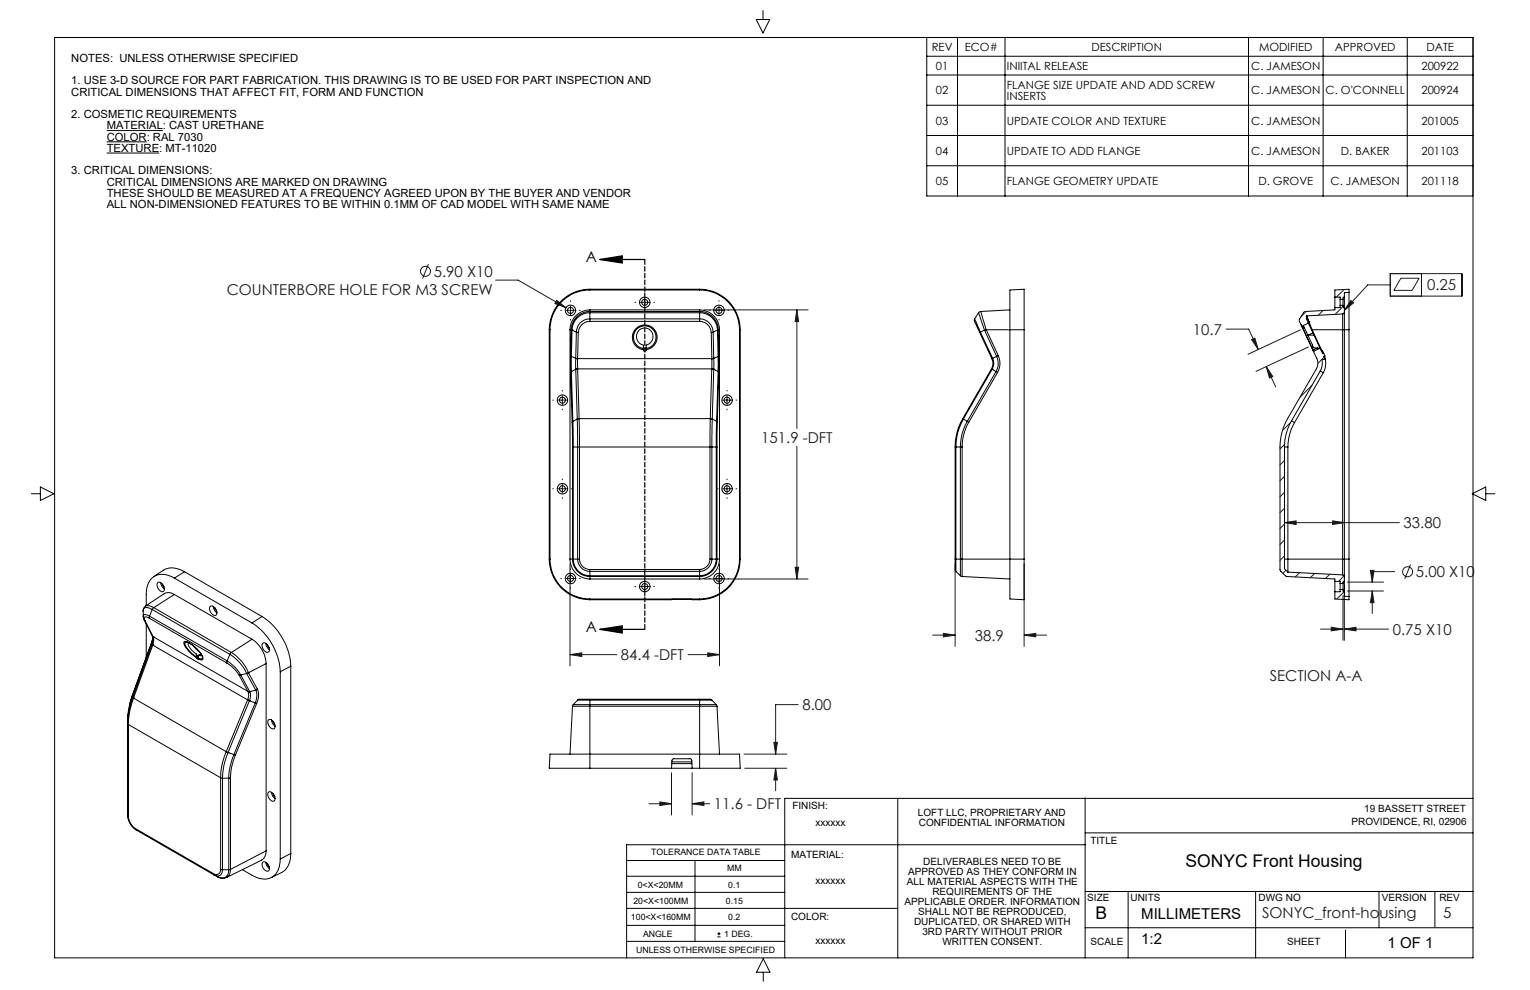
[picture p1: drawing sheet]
<svg xmlns="http://www.w3.org/2000/svg" width="432mm" height="279mm" viewBox="0 0 432 279" stroke-linecap="round" stroke-linejoin="round" font-family="sans-serif">
<g fill="none" stroke="#191924" stroke-width=".28">
<path d="M120.9 74.5l-1.6 4.1M139.9 79.1h6.3l13.5 7.8M392.4 77.2h20.1v6.4h-20.1zM395.4 78.5h5.1l-2 3.5h-5.1zM401.2 77.2v6.4M157.1 84.8l2.6 2.1-3.1-1.2zM158.3 87.6h.2M159.7 87.6h2.6M161 84.8v.3M161 86.3v2.6M161 90.1v.2M163.5 87.6h.3"/>
<path d="M179.2 85.3h.2M180.7 85.3h2.5M182 82.6v.2M182 84.1v2.5M182 87.9v.2M184.5 85.3h.2M198.7 87.5h29.4M200.2 87.6h.2M201.6 87.6h2.6M202.9 84.8v.3M202.9 86.3v2.6M202.9 90.1v.2"/>
<path d="M205.5 87.6h.2M224.9 87.5l.5 3.3h-1zM224.9 87.5v33.4M346 92.9h6.4l2.7 5.7M353.2 95.8l1-.4 .9 3.2zM367 93.1l-14.8 6.9M369.3 97.9l-14.8 6.9M381.2 84.8l.8 .7-2.6 2.1zM392.4 80.4h-6.4l-6.6 7.2M156 112.9h.2M157.4 112.9h2.6M158.7 110.2v.2"/>
<path d="M158.7 111.7v2.5M158.7 115.5v.2M161.3 112.9h.2M202.5 112.9h.1M203.9 112.9h2.5M205.2 110.2v.2M205.2 111.7v2.5M205.2 115.5v.2M207.7 112.9h.2M357.4 103.5l1.8 2.8-.9 .4zM357.4 103.5l2.6 5.7M156 137.9h.2"/>
<path d="M157.4 137.9h2.6M158.7 135.2v.2M158.7 136.7v2.5M161.3 137.9h.2M202.5 137.9h.1M203.9 137.9h2.5M205.2 135.2v.2M205.2 136.7v2.5M207.7 137.9h.2M224.9 126v37.4M158.7 140.5v.2M160.9 159.1v28.8"/>
<path d="M203.1 159.1v28.8M205.2 140.5v.2M269.6 159.1v23.3M289 159.1v23.3M362.5 147.5l3.3-.5v1zM362.5 147.5h32.4M376.1 147l3.3 .5-3.3 .5zM398.1 159.3l-1.6 4.1M158.3 163.3h.2M159.7 163.3h2.6M161 160.5v.2M161 162v2.5"/>
<path d="M161 165.8v.2M163.5 163.3h.3M179.2 165.5h.2M180.7 165.5h2.5M182 162.8v.2M182 164.3v2.5M182 168.1v.2M184.5 165.5h.2M198.7 163.4h29.4M200.2 163.3h.2M201.6 163.3h2.6M202.9 160.5v.2"/>
<path d="M202.9 162v2.5M202.9 165.8v.2M205.5 163.3h.2M224.4 160.1h1l-.5 3.3zM263.2 179.2h6.4M266.2 178.8l3.4 .4-3.4 .5zM289 179.2l3.3-.4v.9zM289 179.2h6.4M372.7 177.6h6.3M375.7 177l3.3 .6-3.3 .4zM379 168.1v12.6M379.4 177.6l3.3-.6v1z"/>
<path d="M379.4 165.2v15.5M379.4 177.6h12.5M380.3 164.3h10.2M380.3 166.8h10.2M386.8 161h1l-.5 3.3zM387.3 166.8l.5 3.3h-1zM387.3 166.8v6.3M393.6 161.3h-6.3v3M160.9 184.7l3.3-.4v1zM160.9 184.7h13.2M194.2 184.7h8.9M199.7 184.3l3.4 .4-3.4 .6z"/>
<path d="M225.2 198.9h-6.3v13.9M189.5 218.1v11.9M195.3 218.1v11.9M210 212.8h12.1M210.2 216.8h11.9M218.4 209.5h1l-.5 3.3zM218.9 216.8l.5 3.3h-1zM218.9 216.8v6.4M183.2 226.8h6.3M186.2 226.3l3.3 .5-3.3 .5zM195.3 226.8l3.3-.5v1zM195.3 226.8h5"/>
<circle cx="120.1" cy="76.6" r="1.41"/>
<circle cx="397.3" cy="161.4" r="1.41"/>
</g>
<g fill="none" stroke="#000" stroke-width=".28">
<path d="M15.4 10.6h400.3v259.7h-400.3zM213.4 5.5h3.8l-1.9 3.8zM215.3 3v2.5M261.5 10.6v44.7h154.2M261.5 15.9h154.2M270.2 10.6v44.7M283.6 10.6v44.7M352.4 10.6v44.7M373.4 10.6v44.7M397.2 10.6v44.7M30.1 36.8h15.9M261.5 21.2h154.2"/>
<path d="M261.5 29.7h154.2M261.5 38.2h154.2M30.1 40h11.3M30.1 43.2h14.8M261.5 46.8h154.2M8.9 139.3h2.5M11.4 137.4l3.8 1.9-3.8 2zM415.5 139.3l3.8-1.9v3.9zM419.3 139.3h2.6M253.4 225.3v45M306.2 238.4h-129.4v31.9M306.2 235.1h109.5"/>
<path d="M306.2 225.2v45.1M415.7 225.3h-194.2v45M176.8 256.4h76.6M176.8 251.8h44.7M176.8 247.3h44.7M176.8 242.9h44.7M196.1 242.9v22.8M306.2 251.6h109.5M318.4 251.6v18.7M354.4 251.6v18.7M389.2 251.7v10.1M405 251.6v9.9"/>
<path d="M176.8 265.7h44.7M176.8 261.2h44.7M202.5 264.4h.8M202.5 263.5h.8M202.9 263.1v.8M215.4 270.6l1.9 3.8h-3.8zM215.4 274.4v2.5M306.2 261.8h109.5M379.7 262.5v7.8"/>
</g>
<path d="M169.3 73.2l6.3-1v2zM169.3 73.2h12.7M169.3 177.6l6.3-1v2zM169.3 177.6h12.7" fill="none" stroke="#000" stroke-width=".35"/>
<path d="M182 73.2v104.4" fill="none" stroke="#000" stroke-width=".35" stroke-dasharray="1.3 .6" stroke-dashoffset="-.1"/>
<path d="M169.3 73.2l6.3-1v2zM169.3 177.6l6.3-1v2z" fill="#000"/>
<g fill="#191924">
<path d="M381.2 84.8l.8 .7-2.6 2.1z"/>
<path d="M160.9 184.7l3.3-.4v1zM199.7 184.3l3.4 .4-3.4 .6zM224.9 87.5l.5 3.3h-1zM224.4 160.1h1l-.5 3.3zM157.1 84.8l-.5 .9 3.1 1.2zM266.2 178.8l3.4 .4-3.4 .5zM289 179.2l3.3-.4v.9zM218.4 209.5h1l-.5 3.3zM218.9 216.8l.5 3.3h-1zM186.2 226.3l3.3 .5-3.3 .5zM195.3 226.8l3.3-.5v1zM379.4 177.6l3.3-.6v1zM375.7 177l3.3 .6-3.3 .4zM353.2 95.8l1-.4 .9 3.2zM357.4 103.5l1.8 2.8-.9 .4zM362.5 147.5l3.3-.5v1zM376.1 147l3.3 .5-3.3 .5zM386.8 161h1l-.5 3.3zM387.3 166.8l.5 3.3h-1z"/>
</g>
<g fill="none" stroke="#000" stroke-width=".28">
<path d="M155 93.1h.2M155 93.1v64.7M155.2 93.1v64.7M160.9 93.1h.3M160.9 93.1v64.7M161.2 93.1l.2 .1M161.2 93.1h.1M161.2 93.1l-.2 7.3M161.4 93.2h.1M161.4 93.2l1.3 .5M161.4 93.2l-.1 7.4M162.7 93.7l.5 .1"/>
<path d="M162.7 93.7l-.2 7.4M163.2 93.8l-.2 7.4M166.5 90.7a3.3 3.3 0 0 0-3.3 3.1M166.5 90a3.8 3.8 0 0 0-3.8 3.7M166.5 90v.7M166.5 88.3a5 5 0 0 0-5.1 4.9M166.5 87.9a5.2 5.2 0 0 0-5.3 5.2M166.5 87.9v.4M166.5 87.5a5.6 5.6 0 0 0-5.6 5.6M166.5 81.6a11.4 11.4 0 0 0-11.5 11.5M166.5 81.8a11.2 11.2 0 0 0-11.3 11.3M166.5 81.6v.2"/>
<path d="M166.5 87.5v.4M166.5 88.3v1.7M166.5 90.7h30.9M166.5 90h30.9M166.5 88.3h30.9M166.5 87.9h30.9M166.5 87.5h30.9M166.5 81.8h30.9M166.5 81.6h30.9M181.6 98.7a.4 .4 0 0 0 .4 .5 .4 .4 0 0 0 .4-.5M181.6 98.7a3.5 3.5 0 0 1-2.6-5.4 3.5 3.5 0 0 1 5.9 0 3.5 3.5 0 0 1-2.5 5.4M181.6 98.4a3.2 3.2 0 0 1-2.3-4.9 3.2 3.2 0 0 1 5.4 0 3.2 3.2 0 0 1-2.3 4.9"/>
<path d="M181.6 98.4v.3M181.6 98.4v-1a2.39 2.39 0 0 1-2-2.7 2.39 2.39 0 0 1 2.7-2 2.39 2.39 0 0 1 2 2.8l-.7 1.2-1.2 .7v1M181.6 98.2h.8M182.4 98.4v.3M197.4 90.7a3.3 3.3 0 0 1 3.3 3.1M197.4 90a3.8 3.8 0 0 1 3.9 3.7M197.4 90v.7M197.4 88.3a5 5 0 0 1 5.1 4.9M197.4 87.9v.4M197.4 87.9a5.2 5.2 0 0 1 5.3 5.2M197.4 87.5a5.6 5.6 0 0 1 5.7 5.6M197.4 81.8a11.2 11.2 0 0 1 11.3 11.3"/>
<path d="M197.4 81.6a11.4 11.4 0 0 1 11.5 11.5M197.4 81.6v.2M197.4 87.5v.4M197.4 88.3v1.7M200.7 93.8l.2 7.4M201.3 93.7l-.6 .1M201.3 93.7l.1 7.4M202.5 93.2h.1M202.5 93.2l-1.2 .5M202.5 93.2l.2 7.4M202.7 93.1l-.2 .1M202.7 93.1h.1"/>
<path d="M202.7 93.1h.4M202.7 93.1l.2 7.3M203.1 93.1v64.7M208.7 93.1h.2M208.7 93.1v64.7M208.9 93.1v64.7M275.1 90l1.6 3.7M275.1 90a1.79 1.79 0 0 0 .4 1.7l1 2.1M276.2 88.3l1.6 4.9M276.2 88.3l-1.1 1.7M276.5 93.8l3.4 7.4M276.7 93.7l-.2 .1"/>
<path d="M276.7 93.7l3.4 7.4M276.8 87.9l1.5 5.2M276.8 87.9l-.6 .4M277.8 93.2h.1M277.8 93.2l3.5 7.4M277.8 93.2l-1.1 .5M278.3 93.1h.1M278.3 93.1l-.5 .1M278.3 93.1h10.7M278.3 93.1l3.4 7.3M285 87.5l-8.2 .4M289 93.1v-11.5l-4 .2v87.3l4 .2v-11.5"/>
<path d="M289 93.1v64.7M367.2 91.7l3.3 7M367.4 92l3 6.4M368.2 92.6l2.2 4.8M368.8 89.1l.6 1.7M368.8 89.1l-.1 .3 .3 .4M369 89.8l.5 1.1M369 89.8l-.3 .1 .6 1.3M369.3 91.2l-1.5 .7 .4 .7-.8-.6M369.3 91.2l1.3 2.7M369.5 90.9l.7 2M369.5 90.9l-.3 .1"/>
<path d="M370.2 92.9l.1 .2M370.2 92.9l-.1 .1M370.3 93.1h8.6M370.3 93.1l2.8 5.9M370.4 98.4l.1 .3M370.4 97.4v1M370.4 97.4l.4 .8h1M370.5 98.7v.1M370.5 98.8l.2 .4M370.6 93.9l-1.5 .7h1.7M370.6 93.9l.2 .7M370.7 99.2l1 2a3.2 3.2 0 0 1-.2 2.9l-8.1 14a16.3 16.3 0 0 0-2.2 8.1l.1 34.7 1.7 1.8 13.7 .7v.7"/>
<path d="M370.8 94.5v.1M370.8 94.6l1.8 3.7M371.2 95.4h.1M371.8 98.2l.8 .1M371.8 98.2l-1.3 .6M372.6 98.3l.6 1.4h.4l.3 .8h-.3l.5 .9-1 .1a4.5 4.5 0 0 1-.5 3.2M372.6 98.3l-1.9 .9M372.9 99h.4l.3 .7M376.7 86.8v.7l-8.5 .4-1.5 2.3v.5l.7 1.3M376.7 83.9v2.9M376.7 83.9h1.5v.6M378.2 84.5v1.7"/>
<path d="M378.2 86.2v.6h-1.5M378.2 86.2h.8M378.2 84.5h.8M378.9 88.6v4.5M378.9 93.1h.5M378.9 88.6l-10.1 .5M378.9 93.1v64.7M379 84.5v1.7M379 86.2v.4l.4 .4M379.4 88.1l-.5 .5M379.4 83.7v3.3M379.4 88.1v5"/>
<path d="M379.4 93.1h1.3M379.4 83.7l-.4 .4v.4M379.4 87v1.1M379.4 93.1v64.7M380.7 82.5v10.6M380.7 82.5v-.9l-4 .2v2.1M380.7 82.5l-1.3 .1v1.1M380.7 93.1v64.7M161 100.4v4.7M161 100.4l.3 .2M161 105.1l.5 14.1M161.3 104.9l-.3 .2"/>
<path d="M161.3 100.6v4.3M161.3 104.9l.4 14M161.3 100.6l1.2 .5M161.5 119.2l.1 7M161.7 118.9l.1 7.3M161.7 118.9l-.2 .3M162.5 104.2h.1M162.5 101.1l.5 .1M162.5 101.1v3.1M162.5 104.2l.4 14.1M162.5 104.2l-1.2 .7M162.5 101.1h.1"/>
<path d="M162.9 118.3l.1 7.9M162.9 118.3h.1M162.9 118.3l-1.2 .6M163 104.1l-.5 .1M163 101.2v2.9M163 101.2h.1M163 104.1h.1M163 104.1l.4 14M163 104.1h37.9M163 101.2h37.9M163.4 118.1l-.5 .2M163.4 118.1l.1 8.1"/>
<path d="M163.4 118.1h.1M163.4 118.1h37M200.4 118.1v8.1M200.4 118.1l.6 .2M200.4 118.1h.1M200.9 104.1l.5 .1M200.9 104.1l-.5 14M200.9 104.1h.1M200.9 101.2v2.9M200.9 101.2h.1M201 118.3l-.1 7.9M201 118.3h.1"/>
<path d="M201 118.3l1.2 .6M201.4 104.2h.1M201.4 101.1l-.5 .1M201.4 101.1v3.1M201.4 104.2l-.4 14.1M201.4 104.2l1.3 .7M201.4 101.1h.1M202.2 118.9l-.1 7.3M202.2 118.9l.2 .3M202.4 119.2v7M202.7 104.9l.2 .2M202.7 100.6v4.3"/>
<path d="M202.7 104.9l-.5 14M202.7 100.6l-1.3 .5M202.9 100.4v4.7M202.9 100.4l-.2 .2M202.9 105.1l-.5 14.1M271.7 118.1l.2 .2M271.7 118.1a15.4 15.4 0 0 0-2.1 8.1M271.7 118.1h.1M271.9 118.3a15.3 15.3 0 0 0-2.1 7.9M271.9 118.3h.1M271.9 118.3l1.1 .6M273 118.9l.4 .3"/>
<path d="M273 118.9a14.3 14.3 0 0 0-2 7.3M273.4 119.2a14.2 14.2 0 0 0-1.9 7M279.8 104.1l.2 .1M279.8 104.1h.1M279.8 104.1l-8.1 14M279.9 101.2l.3 .9v.9l-.4 1.1M279.9 101.2h.1M280 104.2h.1M280 104.2l1.1 .7M280 104.2l-8.1 14.1M280.1 101.1l.2 .4a3.3 3.3 0 0 1-.3 2.7M280.1 101.1l-.2 .1"/>
<path d="M280.1 101.1h.1M281.1 104.9l.4 .2M281.1 104.9l-8.1 14M281.3 100.6a4.5 4.5 0 0 1-.2 4.3M281.3 100.6l-1.2 .5M281.5 105.1l-8.1 14.1M281.7 100.4a5.1 5.1 0 0 1-.2 4.7M281.7 100.4l-.4 .2M364.5 118.8a14.6 14.6 0 0 0-2 7.4M364.5 118.7l.8 .6M365.3 119.3a14.3 14.3 0 0 0-1.8 6.9M372.6 104.7l-8.1 14.1"/>
<path d="M372.6 104.7l.9 .5M373.5 105.2l-8.2 14.1M373.8 100.5l.1 .5a5.5 5.5 0 0 1-.4 4.2M161.6 126.2h.2M161.6 126.2v31.6M161.8 126.2h1.2M161.8 126.2v31.6M163 126.2h.5M163 126.2v31.6M163.5 126.2h36.9M163.5 126.2v31.6M200.4 126.2h.5"/>
<path d="M200.4 126.2v31.6M200.9 126.2v31.6M200.9 126.2h1.2M202.1 126.2h.3M202.1 126.2v31.6M202.4 126.2v31.6M269.6 126.2h.2M269.6 126.2v31.6M269.8 126.2h1.2M269.8 126.2v31.6M271 126.2h.5M271 126.2v31.6"/>
<path d="M271.5 126.2v31.6M362.5 126.2h1M362.5 126.2v34.3l1 1M363.5 126.2v35.3M155 157.8a11.5 11.5 0 0 0 11.5 11.5M155 157.8h.2M155.2 157.8a11.2 11.2 0 0 0 11.3 11.3M160.9 157.8a5.6 5.6 0 0 0 5.6 5.6M160.9 157.8h.7M161.6 157.8h.2M161.6 157.8a4.9 4.9 0 0 0 4.9 4.9M161.8 157.8a4.7 4.7 0 0 0 4.7 4.7"/>
<path d="M161.8 157.8h1.2M163 157.8h.5M163 157.8a3.5 3.5 0 0 0 3.5 3.5M163.5 157.8a2.95 2.95 0 0 0 3 2.9M200.4 157.8h.5M200.4 157.8a3 3 0 0 1-3 2.9M200.9 157.8a3.5 3.5 0 0 1-3.5 3.5M200.9 157.8h1.2M202.1 157.8a4.7 4.7 0 0 1-4.7 4.7M202.1 157.8h.3M202.4 157.8a4.9 4.9 0 0 1-5 4.9M202.4 157.8h.7"/>
<path d="M203.1 157.8a5.6 5.6 0 0 1-5.7 5.6M208.7 157.8a11.3 11.3 0 0 1-11.3 11.3M208.7 157.8h.2M208.9 157.8a11.5 11.5 0 0 1-11.5 11.5M269.6 157.8h.2M269.6 157.8v3.1l.2 .4M269.8 157.8v3.5M269.8 157.8h1.2M271 157.8h.5M271 157.8v4.7M271.5 157.8v4.9M271.5 157.8h17.5"/>
<path d="M362.5 157.8h16.4M378.9 157.8v4.4M378.9 157.8h.5M379.4 157.8v5M379.4 157.8h1.3M380.7 157.8v10.5M40.4 172.4v1.6M40.4 174l.3 .9M40.7 174.9l.2 .2M40.7 174.9l2.3 4.6M40.9 175.1l2.3 4.6M41.3 176.1v9.4"/>
<path d="M42.2 174.5l-1.3-.4-.2 .3 .2 .7M42.2 174.5l21.9 12.6M42.2 173.9v.6M42.2 173.9l-1.4-.5-.4 .6M42.2 173.9l21.9 12.6M43 172l21.9 12.7M43 172l-.8 1.9M43 179.5l.1 1.1-.2 1.3M43 179.5l.2 .2M43.1 180l-.3 1.5zM43.2 179.7h.1M43.2 179.7l.2 .9-.3 1.5"/>
<path d="M43.2 179.7l26.8 15.4M43.4 171.5a1.92 1.92 0 0 0-2.8 0l-.2 .9a1.06 1.06 0 0 1 .7-1 1.06 1.06 0 0 1 1.2 .3l.7 .3M43.4 171.5l-.4 .5M43.4 171.5l21.9 12.7M44.6 164.4a1.6 1.6 0 0 1 1.8 1.9 .75 .75 0 0 1-.7 .8 .75 .75 0 0 1-.8-.6 1.64 1.64 0 0 1-.3-2.1zM45.4 164.5l.4 1.1 .6 .6M45.8 164.9l.5 .7M49.2 167.8l-1.4-.5-1.2 .1-5.6 3.7M49.2 163.2a4.9 4.9 0 0 0-7 .7l-.8 2.4-.1 4.6M49.2 167.8l21.9 12.6M49.2 163.2l21.9 12.6M49.2 167.8l-5.8 3.7"/>
<path d="M52.1 161.4a5.6 5.6 0 0 0-6-.5l-2.7 1.8M52.1 161.4l-2.9 1.8M52.1 161.4l21.8 12.6M59.2 171.3a1.23 1.23 0 0 1 1.9 1.1 .82 .82 0 0 1-.2 1.2 .82 .82 0 0 1-1.2-.4l-.5-.9zM60.2 171.2l.4 1.1 .6 .6M60.6 171.6l.5 .7M71.1 175.8a17.6 17.6 0 0 1 8 13.8M73.9 174a17.9 17.9 0 0 1 8.2 14M73.9 174l-2.8 1.8M166.5 160.7v.6M166.5 162.5v.2M166.5 169.3h30.9"/>
<path d="M166.5 160.7h30.9M166.5 161.3h30.9M166.5 161.3v1.2M166.5 162.7v.7M166.5 169.1v.2M166.5 162.5h30.9M166.5 162.7h30.9M166.5 163.4h30.9M166.5 169.1h30.9M197.4 160.7v.6M197.4 162.5v.2M197.4 161.3v1.2"/>
<path d="M197.4 162.7v.7M197.4 169.1v.2M269.8 161.3l1.2 1.2M271 162.5l.5 .2M271.5 162.7l13.5 .7M363.5 161.5l15.4 .7M376.7 164.1v2.9M376.7 167v2.1l4 .2v-1M376.7 164.1h1.5v.6M378.2 164.7v1.7M378.2 166.4v.6h-1.5M378.2 164.7h.8"/>
<path d="M378.2 166.4h.8M378.9 162.2l.5 .6M379 164.7v1.7M379 166.4v.4l.4 .3M379.4 163.9v3.2M379.4 163.9l-.4 .4v.4M379.4 162.8v1.1M379.4 167.1v1.2h1.3M37.3 196.4l-.7 2.5M37.3 196.4l-.9 3.4-.4 3.4M37.3 196.4h.1M37.3 196.4l.1 .4"/>
<path d="M37.4 196.8l.3 .2M37.4 196.8a16.1 16.1 0 0 0-1.3 7.6l.1 .1M37.4 196.8h.1M37.7 197h.1M37.7 197l-1.1 3.9-.4 3.6M37.7 197l26.1 15.1M42.8 181.4l-5.5 15M42.8 181.5l.1 .4M42.8 181.4v.1M42.9 181.9l.2 .2M42.9 181.9h.1M42.9 181.9l-5.5 14.9"/>
<path d="M43.1 182.1h.1M43.1 182.1l-5.4 14.9M43.1 182.1l26.8 15.4M52.3 181.3h.1M52.5 181.2h.1M53.4 181.5h-.2a3.3 3.3 0 0 0 1.8 2.8l.4 .3M54.5 182.2l1.7 1.7M55.4 185.4l-.8-.6a5.6 5.6 0 0 1-2.4-3.4 1.99 1.99 0 0 1 2.2 .7l1.8 1.8a2.55 2.55 0 0 1 .8 2l-1-.2M55.4 185.4l.1 .3M55.4 184.6v.8M55.4 184.6l.3 .5 .3-.1M55.5 185.7l-.6-.5a7 7 0 0 1-3-4 2.37 2.37 0 0 1 2.6 1l.4 .3a6.8 6.8 0 0 1 2.4 3.4l-.3 .3-1-.3"/>
<path d="M55.5 185.7h.1M55.5 185.7l.6 .5-.1-.3M56 185.7v.2M56 185.2l-.5 .5M56.4 184.7l-.4 .3M56.4 184.7l-.2 .3M56.7 184.5v.5l-.7-.1v.8M56.7 184.6l-.3 .1M64.1 187.1a10.4 10.4 0 0 1 3.3 3.3M64.1 186.5a11.9 11.9 0 0 1 3.8 4M64.1 186.5v.6M64.9 184.7a12.2 12.2 0 0 1 4.7 5.4"/>
<path d="M64.9 184.7l-.8 1.8M65.3 184.2l-.4 .5M65.3 184.2a12.1 12.1 0 0 1 4.8 5.7M67.4 190.4l.5 .1M67.4 190.4l2.6 4.7M67.9 190.5l2.6 4.7M69.6 190.1h.1M69.6 190.1l-1.7 .4M69.6 190.1l2.6 4.7M69.9 197.5l.5 .3M69.9 197.5h.1M69.9 197.5l-6 14.6"/>
<path d="M70 195.1l.5 .1M70 195.2l.2 1-.3 1.3M70 195.2h.5M70 195.1v.1M70.1 189.9l-.5 .2M70.1 189.9h.1M70.1 189.9l2.5 4.6M70.4 197.8h.1M70.4 197.8l-6.1 14.6M70.4 197.8l1.6 .6M70.5 195.2h.1M70.5 195.2l.2 1.2-.3 1.4"/>
<path d="M71.1 180.4a8.8 8.8 0 0 1 4 6.9M71.1 180.4l-5.8 3.8M72 198.4l.5 .1M72 198.4l-6 14.6M72.2 194.8l.3 1.5-.5 2.1M72.2 194.8l-1.7 .4M72.5 198.5l-6.1 14.6M72.6 194.5l.4 1.6-.5 2.4M72.6 194.5l-.4 .3M74 181.7a.96 .96 0 0 1 1.6 .5 1.16 1.16 0 0 1-.1 1.9 1.96 1.96 0 0 1-1.5-2.4zM75 181.6l.2 .8 .8 .9M75.1 187.3v52.8"/>
<path d="M75.1 187.3l-5 2.6M75.5 182l.4 .7M79.1 189.6v52.8M82.1 188l-3 1.6M82.1 188v52.9M161.6 199.3h4.9M161.6 199.3l-.7 13.5M161.8 198.9l-.2 .4M161.8 198.9h4.7M163 197.6h3.5M163 197.6l-1.2 1.3M166.5 198.9v.4"/>
<path d="M166.5 197.3h-3l-.5 .3M166.5 197.3v.3M166.5 197.6v1.3M166.5 199.3v17.5M166.5 199.3h30.9M166.5 198.9h30.9M166.5 197.6h30.9M166.5 197.3h30.9M197.4 199.3h5M197.4 198.9v.4M197.4 198.9h4.7M197.4 197.6h3.5"/>
<path d="M197.4 197.3v.3M197.4 197.3h3l.5 .3M197.4 197.6v1.3M197.4 199.3v17.5M200.9 197.6l1.2 1.3M202.1 198.9l.3 .4M202.4 199.3l.7 13.5M36 202.8v27.2M36.2 204.5l26.1 15M36.2 204.5v25.8M62.3 219.5l.5 .1M62.3 219.5v25.9"/>
<path d="M62.8 219.6v25.9M63.8 212.1l-1.1 3.8-.4 3.6M63.8 212.1l.5 .3M63.8 212.1h.1M63.9 212.1l.4 .3M64.3 212.4l-1.1 3.7-.4 3.5M64.3 212.4h.1M64.3 212.4l1.7 .6M64.6 219.6h-1.8M64.6 219.6v25.9M65.1 219.5l-.5 .1M65.1 219.5v25.9"/>
<path d="M66 213l.4 .1M66 213l-1.1 3.5-.3 3.1M66.4 213.1l-1 3.4-.3 3M75.8 203.2a1.6 1.6 0 0 1 1.6 .7 1.6 1.6 0 0 1-.1 1.8 1.83 1.83 0 0 1-1.5-2.5zM76.6 203.2l.2 .8 .8 1M77.1 203.6l.4 .8M166.5 216.8h-11.5l.2-4h53.5l.2 4h-11.5M166.5 216.8h30.9M189.5 216.8l.2-2.3 .4-.4 4.8 .1 .3 .3 .1 2.3M189.6 215.5h5.7M189.6 215h5.7M36 230a5.3 5.3 0 0 0 2.5 4.2"/>
<path d="M36 230l.2 .3M36.2 230.3a4.6 4.6 0 0 0 2.1 3.6M38.3 233.9l.2 .3M38.3 233.9l21.9 12.6M38.5 234.2l21.8 12.7M75.8 223.6a1.61 1.61 0 0 1 1.5 .7 1.61 1.61 0 0 1 0 1.8 1.8 1.8 0 0 1-1.5-2.5zM76.6 223.6l.4 1.2 .6 .6M77.1 224l.4 .8M60.2 246.5l.1 .4M60.3 246.9h.1M61.2 247.4l1.6 .5 1.1-.2M62.3 245.4l.5 .1"/>
<path d="M62.3 245.4a1.27 1.27 0 0 1-.7 1.3 1.27 1.27 0 0 1-1.4-.2M62.8 245.5a1.48 1.48 0 0 1-.7 1.5 1.48 1.48 0 0 1-1.7-.1M62.8 245.5h1.8M63.9 247.7h.1M64.6 245.5a2.01 2.01 0 0 1-1 2.1 2.01 2.01 0 0 1-2.3-.2l-.9-.5M65.1 245.4l-.5 .1M65.1 245.4l-.4 1.6-.8 .7M74.2 243.3a1.71 1.71 0 0 1 1.6 2.5 1.69 1.69 0 0 1-1.6-2.5zM75 243.3l.2 .9 .8 .9M75.1 240.1l-.5 1.9-.8 .7-9.9 5M75.1 240.1l-10 5.3M75.5 243.7l.4 .8"/>
<path d="M79.1 242.4a5.3 5.3 0 0 1-3.1 5.5 6.2 6.2 0 0 1-4.9-.9l-2.7-1.6M82.1 240.9a5.6 5.6 0 0 1-2.6 5.3l-3 1.5M82.1 240.9l-3 1.5"/>
<circle cx="161" cy="87.6" r=".85"/>
<circle cx="161" cy="87.6" r="1.48"/>
<circle cx="182" cy="85.3" r=".85"/>
<circle cx="182" cy="85.3" r="1.47"/>
<circle cx="202.9" cy="87.6" r=".85"/>
<circle cx="202.9" cy="87.6" r="1.48"/>
<circle cx="158.7" cy="112.9" r=".85"/>
<circle cx="158.7" cy="112.9" r="1.47"/>
<circle cx="205.2" cy="112.9" r=".85"/>
<circle cx="205.2" cy="112.9" r="1.47"/>
<circle cx="158.7" cy="137.9" r=".85"/>
<circle cx="158.7" cy="137.9" r="1.48"/>
<circle cx="205.2" cy="137.9" r=".85"/>
<circle cx="205.2" cy="137.9" r="1.48"/>
<circle cx="161" cy="163.3" r=".85"/>
<circle cx="161" cy="163.3" r="1.48"/>
<circle cx="182" cy="165.5" r=".85"/>
<circle cx="182" cy="165.5" r="1.47"/>
<circle cx="202.9" cy="163.3" r=".85"/>
<circle cx="202.9" cy="163.3" r="1.48"/>
</g>
<g fill="none" stroke="#191924" stroke-width=".28">
<path d="M368.7 87.9l-1.5 1.5M371 99l-.3 .3M373.4 87.6l-1.3 1.4M379 86.5l-2.2 2.2M379.3 81.7l-2.1 2.2M364.2 119.3l-2.3 2.2M370.3 108.7l-3.4 3.4M373.7 100.8l-1.8 1.8M362.5 125.4l-1.3 1.3M362.5 130l-1.3 1.2M362.5 134.4l-1.3 1.3M362.5 138.9l-1.3 1.3"/>
<path d="M362.5 143.4l-1.3 1.3M362.5 147.9l-1.3 1.3M362.5 152.4l-1.3 1.3M362.5 156.9l-1.3 1.3M362.9 160.9l-.8 .9M366.7 161.6l-1.1 1.2M371 161.9l-1.2 1.1M375.3 162.1l-1.2 1.2M379.3 167l-2 2.1M379.3 162.5l-1.5 1.6"/>
</g>
<g font-size="4.9">
<text x="334.6" y="244.6">SONYC Front Housing</text>
<text x="309.1" y="259.4">B</text>
</g>
<g font-size="4.2">
<text x="165.3" y="74">A</text>
<text x="165.3" y="178.4">A</text>
<text x="322.1" y="259.4">MILLIMETERS</text>
<text x="322.1" y="266.6">1:2</text>
<text x="391.6" y="267.5">1 OF 1</text>
</g>
<g font-size="4.2" fill="#191924">
<text x="64" y="83.2">COUNTERBORE HOLE FOR M3 SCREW</text>
<text x="122.4" y="78.1">5.90 X10</text>
<text x="402.8" y="82">0.25</text>
<text x="336.7" y="94.5">10.7</text>
<text x="214.8" y="125">151.9 -DFT</text>
<text x="396.1" y="149.1">33.80</text>
<text x="399.6" y="162.9">5.00 X10</text>
<text x="393.1" y="179.1">0.75 X10</text>
<text x="275.1" y="180.8">38.9</text>
<text x="175.2" y="186.3">84.4 -DFT</text>
<text x="358.4" y="192.3">SECTION A-A</text>
<text x="226.4" y="200.5">8.00</text>
<text x="201.5" y="228.4">11.6 - DFT</text>
<text x="356.2" y="259.2">SONYC_front-housing</text>
<text x="407.3" y="259.2">5</text>
</g>
<g font-size="3.2">
<text x="20.1" y="17.4">NOTES: UNLESS OTHERWISE SPECIFIED</text>
<text x="263" y="14.4">REV</text>
<text x="272.3" y="14.4">ECO#</text>
<text x="308" y="14.4">DESCRIPTION</text>
<text x="355.3" y="14.4">MODIFIED</text>
<text x="376.7" y="14.4">APPROVED</text>
<text x="402.6" y="14.4">DATE</text>
<text x="20.1" y="23.8">1. USE 3-D SOURCE FOR PART FABRICATION. THIS DRAWING IS TO BE USED FOR PART INSPECTION AND</text>
<text x="264.1" y="19.7">01</text>
<text x="284.2" y="19.7">INIITAL RELEASE</text>
<text x="353.1" y="19.7">C. JAMESON</text>
<text x="401.2" y="19.7">200922</text>
<text x="20.1" y="27">CRITICAL DIMENSIONS THAT AFFECT FIT, FORM AND FUNCTION</text>
<text x="264.1" y="26.6">02</text>
<text x="284.2" y="25">FLANGE SIZE UPDATE AND ADD SCREW</text>
<text x="284.2" y="28.2">INSERTS</text>
<text x="353.1" y="26.6">C. JAMESON</text>
<text x="374.1" y="26.6">C. O'CONNELL</text>
<text x="401.2" y="26.6">200924</text>
<text x="20.1" y="33.3">2. COSMETIC REQUIREMENTS</text>
<text x="264.1" y="35.2">03</text>
<text x="284.2" y="35.2">UPDATE COLOR AND TEXTURE</text>
<text x="353.1" y="35.2">C. JAMESON</text>
<text x="401.2" y="35.2">201005</text>
<text x="30.1" y="39.7">COLOR: RAL 7030</text>
<text x="30.1" y="36.5">MATERIAL: CAST URETHANE</text>
<text x="30.1" y="42.8">TEXTURE: MT-11020</text>
<text x="264.1" y="43.7">04</text>
<text x="284.2" y="43.7">UPDATE TO ADD FLANGE</text>
<text x="353.1" y="43.7">C. JAMESON</text>
<text x="378.4" y="43.7">D. BAKER</text>
<text x="401.2" y="43.7">201103</text>
<text x="20.1" y="49.2">3. CRITICAL DIMENSIONS:</text>
<text x="30.1" y="52.4">CRITICAL DIMENSIONS ARE MARKED ON DRAWING</text>
<text x="264.1" y="52.2">05</text>
<text x="284.2" y="52.2">FLANGE GEOMETRY UPDATE</text>
<text x="355.1" y="52.2">D. GROVE</text>
<text x="375.5" y="52.2">C. JAMESON</text>
<text x="401.2" y="52.2">201118</text>
<text x="30.1" y="55.5">THESE SHOULD BE MEASURED AT A FREQUENCY AGREED UPON BY THE BUYER AND VENDOR</text>
<text x="30.1" y="58.7">ALL NON-DIMENSIONED FEATURES TO BE WITHIN 0.1MM OF CAD MODEL WITH SAME NAME</text>
</g>
<g font-size="2.8">
<text x="223.6" y="228.4">FINISH:</text>
<text x="230.1" y="233.2">xxxxxx</text>
<text x="259.1" y="230.4">LOFT LLC, PROPRIETARY AND</text>
<text x="259.3" y="233.2">CONFIDENTIAL INFORMATION</text>
<text x="381.4" y="232.8">PROVIDENCE, RI, 02906</text>
<text x="385" y="229.2">19 BASSETT STREET</text>
<text x="307.7" y="238.2">TITLE</text>
<text x="223.3" y="242.1">MATERIAL:</text>
<text x="260.6" y="244">DELIVERABLES NEED TO BE</text>
<text x="230.1" y="249.5">xxxxxx</text>
<text x="255.9" y="249.6">ALL MATERIAL ASPECTS WITH THE</text>
<text x="256.3" y="246.8">APPROVED AS THEY CONFORM IN</text>
<text x="255.3" y="255.3">APPLICABLE ORDER. INFORMATION</text>
<text x="263.1" y="252.5">REQUIREMENTS OF THE</text>
<text x="306.9" y="254.2">SIZE</text>
<text x="319.1" y="254.2">UNITS</text>
<text x="355.2" y="254.2">DWG NO</text>
<text x="390" y="254.2">VERSION</text>
<text x="406.2" y="254.2">REV</text>
<text x="223.3" y="259.6">COLOR:</text>
<text x="258" y="260.9">DUPLICATED, OR SHARED WITH</text>
<text x="259.1" y="258.1">SHALL NOT BE REPRODUCED,</text>
<text x="260.3" y="263.7">3RD PARTY WITHOUT PRIOR</text>
<text x="230.1" y="266.5">xxxxxx</text>
<text x="266" y="266.6">WRITTEN CONSENT.</text>
<text x="307.8" y="266.6">SCALE</text>
<text x="363.3" y="266.6">SHEET</text>
</g>
<g font-size="2.5">
<text x="183.8" y="241.4">TOLERANCE DATA TABLE</text>
<text x="205.2" y="245.9">MM</text>
<text x="180" y="250.5">0&lt;X&lt;20MM</text>
<text x="205.5" y="250.5">0.1</text>
<text x="178.8" y="255.1">20&lt;X&lt;100MM</text>
<text x="204.9" y="255.1">0.15</text>
<text x="178.1" y="259.6">100&lt;X&lt;160MM</text>
<text x="205.5" y="259.6">0.2</text>
<text x="179.5" y="268.9">UNLESS OTHERWISE SPECIFIED</text>
<text x="181.5" y="264.3">ANGLE</text>
<text x="204.4" y="264.3">1 DEG.</text>
</g>
</svg>
